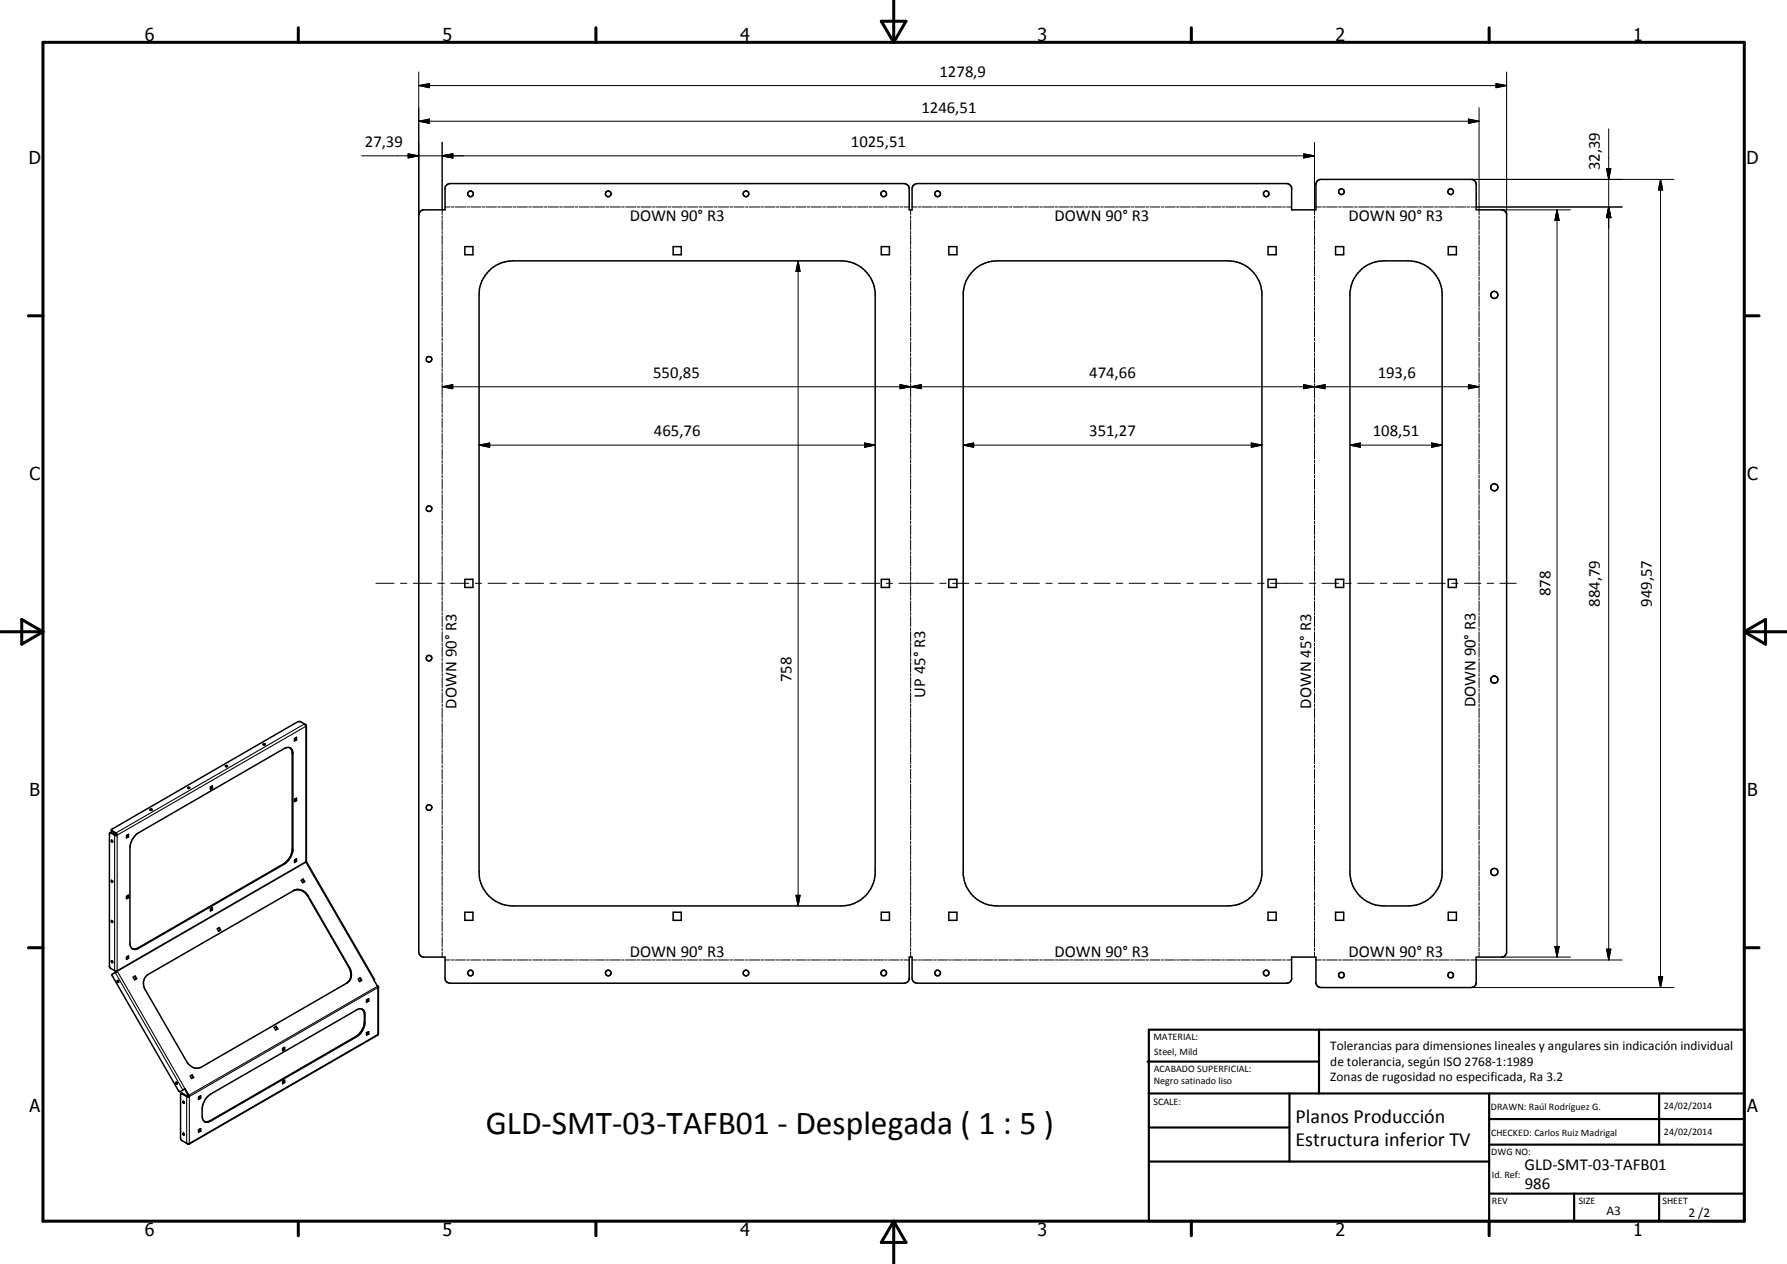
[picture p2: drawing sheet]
<svg xmlns="http://www.w3.org/2000/svg" width="420mm" height="297mm" viewBox="0 0 420 297" stroke-linecap="round" stroke-linejoin="round" font-family="sans-serif">
<g fill="none" stroke="#000" stroke-width=".35">
<path d="M104.9 43.6l.9-.5h106.8l.5 .2 .7 .8v5.2h.6v-4.9a1.21 1.21 0 0 1 1.3-1.3h86.8l.6 .2 .6 .8v5.2h5.7v-6.2l.3-.5 .6-.4h35.8a1.18 1.18 0 0 1 1 1.1v6h6.2l.5 .3 .4 .6v173.7a1.26 1.26 0 0 1-1.2 1h-5.9v6a1.14 1.14 0 0 1-1.2 1.2l-35.6-.1-.5-.2-.4-.7v-6.2h-5.7v5.2l-.4 .7-.8 .3h-86.8l-.8-.3-.4-.7-.1-5.2h-.6v5.2a1.28 1.28 0 0 1-1.2 1h-106.8l-.5-.2a1.05 1.05 0 0 1-.7-1v-5h-5.2l-.6-.4-.3-.8v-173.2l.1-.5 .8-.7h5.2v-4.9zM109.3 58h1.9v1.9h-1.9zM158.3 58h1.9v1.9h-1.9zM207.2 58h1.9v1.9h-1.9zM223.1 58h1.9v1.9h-1.9zM298.1 58h1.9v1.9h-1.9zM314 58h1.9v1.9h-1.9zM340.5 58h1.9v1.9h-1.9zM115 63.7a7.6 7.6 0 0 1 5.6-2.4h77.2a8.1 8.1 0 0 1 8 7.3v137a8.1 8.1 0 0 1-8 7.3h-77.2a7.9 7.9 0 0 1-8-8v-135.6a7.6 7.6 0 0 1 2.4-5.6zM229.3 63.2a7.9 7.9 0 0 1 5.2-1.9h54.2a8.1 8.1 0 0 1 8 7.3v137a8.1 8.1 0 0 1-8 7.3h-54.2a8 8 0 0 1-8-7.3v-137a8 8 0 0 1 2.8-5.4zM319.7 63.7a7.7 7.7 0 0 1 5.7-2.4h5.7a8 8 0 0 1 8 8v135.6a8 8 0 0 1-8 8h-5.7a8 8 0 0 1-8-7.3v-137a7.7 7.7 0 0 1 2.3-4.9zM109.3 136.1h1.9v1.9h-1.9z"/>
<path d="M207.2 136.1h1.9v1.9h-1.9zM223.1 136.1h1.9v1.9h-1.9zM298.1 136.1h1.9v1.9h-1.9zM314 136.1h1.9v1.9h-1.9zM340.5 136.1h1.9v1.9h-1.9zM61.9 175h.4M61.9 174.8h.3l.1 .2h-.3zM68.2 175.7l.3 .3 .2 .7v23.1a4.4 4.4 0 0 1-2 3.2l-34.2 19.8-1 .3-.4-.2M69.2 173.6l.5-.3v.6l-.5 .2zM69.5 173.4v.3M69.5 173.7l.2 .2M69.5 173.7l-.3 .2"/>
<path d="M71.6 170.1l-.9-.5h-.6l-43.8 25.3-.1 .4 1.1 .6 .1 .3M71.6 170.1l.4 .2-.1 .4zM72 170.5v31.8l-.1 .3h.2l15.9 27.6-.1 .1 .9 1.8 .2-.2M25.8 195.7l.3-.1 1 .6h.3M26.2 195.1l1.1 .6 .2 .6M26.3 197.5h-.1v.3h.3M26.3 197.5h.1M26.3 197.5l.2 .3M27.4 196.2l.1 .1M27.5 196.3h-.5l-1.1-.6-.2 .1v31.4l.3 .4 1 .5h.5v.2M29.7 196.3l.5-.2v.5l-.5 .3zM30 196.6h.2"/>
<path d="M30 196.6l-.3 .1M30 196.2v.4M32 196.1l34.8-20.2a1.24 1.24 0 0 1 1.3-.2 1.24 1.24 0 0 1 .8 1.1v23.1a4.7 4.7 0 0 1-2.1 3.2l-34.2 19.7a1.24 1.24 0 0 1-1.5 .2 1.24 1.24 0 0 1-.5-1.3v-22.5l.5-1.8zM35.3 190.4h.4M35.3 190.4v-.2l.2-.1 .2 .1v.2M44.1 185.1l.4-.1 .1 .2-.2 .1zM44.2 185.3h.3M49.5 185l.4-.3v.6l-.4 .2zM49.8 185.2l.1 .1M49.8 185.2l-.3 .1M49.8 184.8v.4M53 180.1h.4"/>
<path d="M53 180.1l.2-.2 .3 .2M53.5 180.1h-.1M69.2 187.8l.5-.2v.5l-.5 .3zM69.5 188l.2 .1M69.5 188l-.3 .2M69.5 187.6v.4M26.2 206.9v.3l.2 .1-.1-.4M26.2 216.3l.3 .3-.1 .2zM26.2 206.9h.1M26.3 206.9l.2 .3M26.3 216.4v.1M26.3 216.5l.2 .2"/>
<path d="M29.7 210.7l.5-.3v.5l-.5 .3zM30 210.4v.4M30 210.8l.2 .1M30 210.8l-.3 .2M49.5 213.5l.4-.3v.6l-.4 .3zM49.8 213.4v.3M49.8 213.7l.1 .1M49.8 213.7l-.3 .2M51.1 218.3l.5-.3 .3 .6-.5 .3zM51.5 218.1l.3 .5M68.9 209.3a2.6 2.6 0 0 1 3.5 1.4l9.7 16.7 .4 1.5-.3 1.5M69.2 202.1l.5-.3v.6l-.5 .3z"/>
<path d="M69.5 201.9v.4M69.5 202.3l.2 .1M69.5 202.3l-.3 .2M70.8 206.9l.5-.3 .4 .6-.5 .2zM71.2 206.6l.3 .6M109.3 214.4h1.9v1.9h-1.9zM158.3 214.4h1.9v1.9h-1.9zM207.2 214.4h1.9v1.9h-1.9zM223.1 214.4h1.9v1.9h-1.9zM298.1 214.4h1.9v1.9h-1.9zM314 214.4h1.9v1.9h-1.9zM340.5 214.4h1.9v1.9h-1.9z"/>
<path d="M26.3 225.8h-.1v.3h.3M26.3 225.8l.2 .3M27.1 228.5h.1M27.1 228.5l-.7 .5v.3l15.5 27 .5 .2 1-.6M27.4 228.1l.1 .2M27.5 228.3l-.4 .2M27.7 230.4l.2 .4M27.7 230.4l-.2 .1 .3 .3M27.9 230.8h-.1M29.7 224.9l.5-.2v.5l-.5 .3zM30 224.7v.4M30 225.1l.2 .1"/>
<path d="M30 225.1l-.3 .2M31.3 229.7l.5-.3 .4 .6-.5 .3zM31.7 229.4l.3 .6M34.5 229.2l34.5-19.9a2.5 2.5 0 0 1 3.5 1.3l9.7 16.8a2.6 2.6 0 0 1-.6 3.6l-34.3 19.8a2.57 2.57 0 0 1-3.4-1.3l-9.7-16.8a2.75 2.75 0 0 1 .3-3.5zM82 230.6l-.5 .5M84.2 230.1l.5-.3 .3 .6-.5 .3zM84.6 229.9l.3 .5M85.2 237.2l.4 .7 .1 2.2a4.2 4.2 0 0 1-2.1 3.5l-34.2 19.8-.9 .3-.5-.2M86.2 235l.5-.3v.5l-.5 .3zM86.5 234.8v.4M86.5 235.2h.2M86.5 235.2l-.3 .2"/>
<path d="M88.7 231.6l.3 .3v11.1l-.2 .3-44.4 25.6M41.3 254.4h.3v.4zM41.5 254.3l.2 .3M42.5 257l.4-.1 1.2 .7h.3M42.6 257l-.2 .1v10.5l.2 .4 1.3 .7M42.6 257l1.3 .7h.6M43.1 258.8l.2 .3M43.1 258.8l-.1 .1 .1 .3 .2-.1M43.4 255.9l1.1 1.8M43.4 255.9l1 1.7M44.4 257.6l.1 .1M44.4 257.6h.1"/>
<path d="M44.7 252.9l.5-.3 .3 .6-.5 .2zM45.1 252.6l.3 .6M46.7 257.8l.5-.3v.6l-.5 .3zM47 258l.2 .1M47 258l-.3 .2M47 257.6v.4M48.7 257.8l.9-.7 34.2-19.7a1.2 1.2 0 0 1 2 .8v2.3a4.5 4.5 0 0 1-2 3.2l-34.2 19.7a1.24 1.24 0 0 1-1.5 .2 1.24 1.24 0 0 1-.6-1.3v-1.7a4.7 4.7 0 0 1 1.2-2.8zM64.5 241.5l.4-.3 .4 .6-.5 .3zM64.8 241.3l.4 .6M66.5 246.4l.4-.3v.6l-.4 .2zM66.5 254.1l.4-.3v.6l-.4 .3zM66.7 246.6l.2 .1"/>
<path d="M66.7 246.6l-.2 .2M66.7 246.2v.4M66.7 253.9v.4M66.7 254.3l.2 .1M66.7 254.3l-.2 .2M66.7 254l-.2 .2M86.2 242.7v.5l.5-.2M86.2 242.7l.5-.3v.6M86.5 242.9l.2 .1M86.5 242.9l-.3 .2M86.5 242.5v.4M43.1 266.3l.2 .3"/>
<path d="M43.1 266.3l-.1 .2 .3 .2M43.1 266.3l.2 .4M43.3 266.7h.1M43.9 268.7h.6l-.1 .2M43.9 268.7l.5 .2M46.7 265.5l.5-.3v.6l-.5 .3zM46.7 265.6l.3-.3v.4M47 265.7l.2 .1M47 265.7l-.3 .2"/>
<circle cx="110.6" cy="45.6" r=".67"/>
<circle cx="143" cy="45.6" r=".67"/>
<circle cx="175.4" cy="45.6" r=".67"/>
<circle cx="207.8" cy="45.5" r=".66"/>
<circle cx="220.4" cy="45.6" r=".67"/>
<circle cx="297.7" cy="45.5" r=".66"/>
<circle cx="315.4" cy="45" r=".66"/>
<circle cx="341.1" cy="45" r=".66"/>
<circle cx="351.3" cy="69.3" r=".84"/>
<circle cx="100.9" cy="84.4" r=".66"/>
<circle cx="100.9" cy="119.5" r=".65"/>
<circle cx="351.3" cy="114.5" r=".84"/>
<circle cx="100.8" cy="154.7" r=".65"/>
<circle cx="351.3" cy="159.7" r=".85"/>
<circle cx="100.9" cy="189.8" r=".65"/>
<circle cx="351.3" cy="204.9" r=".86"/>
<circle cx="110.6" cy="228.6" r=".67"/>
<circle cx="143" cy="228.7" r=".67"/>
<circle cx="175.4" cy="228.7" r=".67"/>
<circle cx="207.8" cy="228.6" r=".67"/>
<circle cx="220.4" cy="228.6" r=".67"/>
<circle cx="297.7" cy="228.6" r=".67"/>
<circle cx="315.4" cy="229.2" r=".67"/>
<circle cx="341.1" cy="229.2" r=".66"/>
</g>
<g fill="none" stroke="#000" stroke-width=".24">
<path d="M98.5 16.9v33.6M351.7 19.6l2.5 .5-2.5 .5zM354.2 16.9v33.6M85 36.6h224.1M96 36.2l2.5 .4-2.5 .5zM98.5 20.1l2.5-.5v1zM98.5 28.5l2.5-.5v1zM98.5 20.1h255.7M98.5 28.5h249.3M104 36.6l2.5-.4v.9zM104 33.4v17.1M306.5 36.2l2.6 .4-2.6 .5z"/>
<path d="M309.1 33.4v17.1M345.3 28l2.5 .5-2.5 .5zM347.8 25.3v25.2M377.7 39.7h1l-.5 2.5zM378.2 30.3v195.3M104 50.8v.6M104 51.7v2.4M104 54.4v.6M104 55.3v2.4M104 58v.5M104 58.8v2.5M104.6 48.6h1.2"/>
<path d="M106.1 48.6h.7M107 48.6h2.5M109.8 48.6h.6M110.7 48.6h2.4M113.4 48.6h.6M114.3 48.6h2.4M117 48.6h.7M118 48.6h2.4M120.7 48.6h.6M121.6 48.6h2.4M124.3 48.6h.6M125.3 48.6h2.4"/>
<path d="M128 48.6h.6M128.9 48.6h2.4M131.6 48.6h.6M132.5 48.6h2.4M135.2 48.6h.6M136.2 48.6h2.4M138.9 48.6h.6M139.8 48.6h2.4M142.5 48.6h.7M143.5 48.6h2.4M146.2 48.6h.6M147.1 48.6h2.4"/>
<path d="M149.8 48.6h.6M150.7 48.6h2.4M153.4 48.6h.6M154.3 48.6h2.5M157.1 48.6h.6M158 48.6h2.4M160.7 48.6h.6M161.6 48.6h2.4M164.4 48.6h.6M165.3 48.6h2.4M168 48.6h.6M168.9 48.6h2.5"/>
<path d="M171.7 48.6h.5M172.5 48.6h2.5M175.3 48.6h.6M176.2 48.6h2.4M178.9 48.6h.6M179.8 48.6h2.4M182.5 48.6h.7M183.5 48.6h2.4M186.2 48.6h.6M187.1 48.6h2.4M189.8 48.6h.6M190.7 48.6h2.5"/>
<path d="M193.5 48.6h.6M194.4 48.6h2.4M197.1 48.6h.6M198 48.6h2.4M200.7 48.6h.6M201.6 48.6h2.5M204.4 48.6h.6M205.3 48.6h2.4M208 48.6h.6M208.9 48.6h2.5M211.7 48.6h.5M212.5 48.6h1.3"/>
<path d="M214.1 49.3v1.2M214.1 50.8v.6M214.1 51.7v2.4M214.1 54.4v.6M214.1 55.3v2.4M214.1 58v.5M214.1 58.8v2.5M214.4 48.6h1.2M215.9 48.6h.7M216.8 48.6h2.4M219.5 48.6h.6M220.4 48.6h2.4"/>
<path d="M223.1 48.6h.6M224 48.6h2.3M226.6 48.6h.6M227.5 48.6h2.4M230.2 48.6h.6M231.1 48.6h2.4M233.8 48.6h.6M234.7 48.6h2.4M237.4 48.6h.5M238.3 48.6h2.3M240.9 48.6h.6M241.8 48.6h2.4"/>
<path d="M244.5 48.6h.6M245.4 48.6h2.4M248.1 48.6h.6M249 48.6h2.4M251.7 48.6h.6M252.5 48.6h2.4M255.2 48.6h.6M256.1 48.6h2.4M258.8 48.6h.6M259.7 48.6h2.4M262.3 48.6h.7M263.2 48.6h2.4"/>
<path d="M265.9 48.6h.6M266.8 48.6h2.4M269.5 48.6h.6M270.4 48.6h2.3M273.1 48.6h.5M274 48.6h2.3M276.6 48.6h.6M277.5 48.6h2.4M280.2 48.6h.6M281.1 48.6h2.4M283.8 48.6h.6M284.7 48.6h2.4"/>
<path d="M287.3 48.6h.6M288.2 48.6h2.4M290.9 48.6h.6M291.8 48.6h2.4M294.5 48.6h.6M295.3 48.6h2.5M298.1 48.6h.6M298.9 48.6h2.4M301.6 48.6h.6M302.5 48.6h1.2M309.1 50.8v.6M309.1 51.7v2.4"/>
<path d="M309.1 54.4v.6M309.1 55.3v2.4M309.1 58v.5M309.1 58.8v2.5M309.4 48.6h1.2M311 48.6h.6M311.9 48.6h2.5M314.7 48.6h.7M315.7 48.6h2.5M318.5 48.6h.6M319.4 48.6h2.6M322.3 48.6h.6"/>
<path d="M323.2 48.6h2.5M326 48.6h.7M327 48.6h2.5M329.8 48.6h.6M330.7 48.6h2.6M333.6 48.6h.6M334.5 48.6h2.5M337.3 48.6h.7M338.3 48.6h2.5M341.1 48.6h.6M342 48.6h2.6M344.9 48.6h.6"/>
<path d="M345.9 48.6h35.5M345.9 42.2h47.7M347.8 50.8v.6M347.8 51.7v2.4M347.8 54.4v.6M347.8 55.3v2.4M347.8 58v.5M347.8 58.8v2.5M353 49.3h16.3M366.1 49.3l.5 2.5h-1zM366.1 49.3v175.6M378.2 48.6l.5 2.5h-1z"/>
<path d="M390.4 42.2l.5 2.5h-1zM390.4 42.2v189.9M104 61.6v.5M104 62.4v2.4M104 65.2v.5M104 66v2.4M104 68.7v.6M104 69.6v2.4M104 72.3v.6M104 73.2v2.4M104 75.9v.6M104 76.8v2.4"/>
<path d="M104 79.5v.6M187.7 61.3l.4 2.5h-1zM187.7 61.3v151.6M214.1 61.6v.5M214.1 62.4v2.4M214.1 65.2v.5M214.1 66v2.4M214.1 68.7v.6M214.1 69.6v2.4M214.1 72.3v.6M214.1 73.2v2.4M214.1 75.9v.6"/>
<path d="M214.1 76.8v2.4M214.1 79.5v.6M309.1 61.6v.5M309.1 62.4v2.4M309.1 65.2v.5M309.1 66v2.4M309.1 68.7v.6M309.1 69.6v2.4M309.1 72.3v.6M309.1 73.2v2.4M309.1 75.9v.6M309.1 76.8v2.4"/>
<path d="M309.1 79.5v.6M347.8 61.6v.5M347.8 62.4v2.4M347.8 65.2v.5M347.8 66v2.4M347.8 68.7v.6M347.8 69.6v2.4M347.8 72.3v.6M347.8 73.2v2.4M347.8 75.9v.6M347.8 76.8v2.4M347.8 79.5v.6"/>
<path d="M104 90.9l2.5-.5v1zM104 80.4v2.4M104 83.1v.6M104 83.9v2.5M104 86.7v.5M104 87.5v2.4M104 90.2v.6M104 91.1v2.4M104 93.8v.6M104 94.7v2.4M104 97.4v.6M104 98.3v2.4"/>
<path d="M104 90.9h243.8M211.6 90.4l2.5 .5-2.5 .5zM214.1 90.9l2.5-.5v1zM214.1 80.4v2.4M214.1 83.1v.6M214.1 83.9v2.5M214.1 86.7v.5M214.1 87.5v2.4M214.1 90.2v.6M214.1 91.1v2.4M214.1 93.8v.6M214.1 94.7v2.4"/>
<path d="M214.1 97.4v.6M214.1 98.3v2.4M306.5 90.4l2.6 .5-2.6 .5zM309.1 90.9l2.5-.5v1zM309.1 80.4v2.4M309.1 83.1v.6M309.1 83.9v2.5M309.1 86.7v.5M309.1 87.5v2.4M309.1 90.2v.6M309.1 91.1v2.4M309.1 93.8v.6"/>
<path d="M309.1 94.7v2.4M309.1 97.4v.6M309.1 98.3v2.4M345.3 90.4l2.5 .5-2.5 .5zM347.8 80.4v2.4M347.8 83.1v.6M347.8 83.9v2.5M347.8 86.7v.5M347.8 87.5v2.4M347.8 90.2v.6M347.8 91.1v2.4M347.8 93.8v.6"/>
<path d="M347.8 94.7v2.4M347.8 97.4v.6M347.8 98.3v2.4M104 101v.6M104 101.9v2.4M104 104.6v.6M104 105.5v2.3M104 108.1v.7M104 109v2.4M104 111.7v.6M104 112.6v2.4M104 115.3v.6"/>
<path d="M104 116.2v2.4M104 118.9v.6M104 119.8v2.4M112.6 104.6l2.5-.5v1zM112.6 104.6h93.2M203.3 104.1l2.5 .5-2.5 .5zM214.1 101v.6M214.1 101.9v2.4M214.1 104.6v.6M214.1 105.5v2.3M214.1 108.1v.7M214.1 109v2.4"/>
<path d="M214.1 111.7v.6M214.1 112.6v2.4M214.1 115.3v.6M214.1 116.2v2.4M214.1 118.9v.6M214.1 119.8v2.4M226.5 104.6l2.4-.5v1zM226.5 104.6h70.2M294.2 104.1l2.5 .5-2.5 .5zM309.1 101v.6M309.1 101.9v2.4M309.1 104.6v.6"/>
<path d="M309.1 105.5v2.3M309.1 108.1v.7M309.1 109v2.4M309.1 111.7v.6M309.1 112.6v2.4M309.1 115.3v.6M309.1 116.2v2.4M309.1 118.9v.6M309.1 119.8v2.4M317.4 104.6l2.5-.5v1zM317.4 104.6h21.7M336.6 104.1l2.5 .5-2.5 .5z"/>
<path d="M347.8 101v.6M347.8 101.9v2.4M347.8 104.6v.6M347.8 105.5v2.3M347.8 108.1v.7M347.8 109v2.4M347.8 111.7v.6M347.8 112.6v2.4M347.8 115.3v.6M347.8 116.2v2.4M347.8 118.9v.6M347.8 119.8v2.4"/>
<path d="M88.4 137.1h4.3M94.2 137.1h1.5M97.2 137.1h4.3M102.9 137.1h1.6M104 122.5v.6M104 123.4v2.4M104 126v.7M104 127v2.3M104 129.7v.5M104 130.6v2.3M104 133.2v.6M104 134.1v2.4"/>
<path d="M104 136.8v.6M104 137.7v2.4M105.9 137.1h4.4M111.7 137.1h1.5M114.8 137.1h4.2M120.5 137.1h1.5M123.5 137.1h4.3M129.3 137.1h1.5M132.3 137.1h4.3M138.1 137.1h1.5M141.1 137.1h4.3M146.9 137.1h1.5"/>
<path d="M149.9 137.1h4.3M155.6 137.1h1.6M158.7 137.1h4.3M164.5 137.1h1.4M167.5 137.1h4.2M173.3 137.1h1.4M176.2 137.1h4.3M182 137.1h1.5M185 137.1h4.3M190.8 137.1h1.5M193.8 137.1h4.3M199.6 137.1h1.5"/>
<path d="M202.6 137.1h4.3M208.4 137.1h1.5M211.4 137.1h8.1M214.1 122.5v.6M214.1 123.4v2.4M214.1 126v.7M214.1 127v2.3M214.1 129.7v.5M214.1 130.6v2.3M214.1 133.2v.6M214.1 134.1v2.4M214.1 136.8v.6"/>
<path d="M214.1 137.7v2.4M221 137.1h1.5M224 137.1h3.8M229.3 137.1h1.5M232.3 137.1h3.7M237.6 137.1h1.5M240.6 137.1h3.8M245.9 137.1h1.5M248.9 137.1h3.8M254.2 137.1h1.5M257.2 137.1h3.8M262.5 137.1h1.5"/>
<path d="M265.5 137.1h3.8M270.8 137.1h1.5M273.8 137.1h3.8M279.1 137.1h1.5M282.1 137.1h3.8M287.4 137.1h1.5M290.4 137.1h3.8M295.7 137.1h1.5M298.7 137.1h7.7M307.9 137.1h1.5M309.1 122.5v.6M309.1 123.4v2.4"/>
<path d="M309.1 126v.7M309.1 127v2.3M309.1 129.7v.5M309.1 130.6v2.3M309.1 133.2v.6M309.1 134.1v2.4M309.1 136.8v.6M309.1 137.7v2.4M310.8 137.1h3.9M316.2 137.1h1.5M319.2 137.1h3.9M324.6 137.1h1.5"/>
<path d="M327.6 137.1h3.8M332.9 137.1h1.6M335.9 137.1h3.9M341.3 137.1h1.5M344.3 137.1h3.9M347.8 122.5v.6M347.8 123.4v2.4M347.8 126v.7M347.8 127v2.3M347.8 129.7v.5M347.8 130.6v2.3M347.8 133.2v.6"/>
<path d="M347.8 134.1v2.4M347.8 136.8v.6M347.8 137.7v2.4M349.7 137.1h1.5M352.7 137.1h3.8M104 140.4v.6M104 141.3v2.4M104 144v.6M104 144.9v2.3M104 147.6v.5M104 148.5v2.3M104 151.1v.7"/>
<path d="M104 152v2.4M104 154.7v.6M104 155.6v2.4M104 158.3v.6M104 159.2v2.4M214.1 140.4v.6M214.1 141.3v2.4M214.1 144v.6M214.1 144.9v2.3M214.1 147.6v.5M214.1 148.5v2.3M214.1 151.1v.7"/>
<path d="M214.1 152v2.4M214.1 154.7v.6M214.1 155.6v2.4M214.1 158.3v.6M214.1 159.2v2.4M309.1 140.4v.6M309.1 141.3v2.4M309.1 144v.6M309.1 144.9v2.3M309.1 147.6v.5M309.1 148.5v2.3M309.1 151.1v.7"/>
<path d="M309.1 152v2.4M309.1 154.7v.6M309.1 155.6v2.4M309.1 158.3v.6M309.1 159.2v2.4M347.8 140.4v.6M347.8 141.3v2.4M347.8 144v.6M347.8 144.9v2.3M347.8 147.6v.5M347.8 148.5v2.3M347.8 151.1v.7"/>
<path d="M347.8 152v2.4M347.8 154.7v.6M347.8 155.6v2.4M347.8 158.3v.6M347.8 159.2v2.4M104 161.9v.6M104 162.8v2.4M104 165.5v.6M104 166.4v2.4M104 169.1v.6M104 170v2.3M104 172.6v.6"/>
<path d="M104 173.5v2.4M104 176.2v.6M104 177.1v2.4M104 179.8v.6M214.1 161.9v.6M214.1 162.8v2.4M214.1 165.5v.6M214.1 166.4v2.4M214.1 169.1v.6M214.1 170v2.3M214.1 172.6v.6M214.1 173.5v2.4"/>
<path d="M214.1 176.2v.6M214.1 177.1v2.4M214.1 179.8v.6M309.1 161.9v.6M309.1 162.8v2.4M309.1 165.5v.6M309.1 166.4v2.4M309.1 169.1v.6M309.1 170v2.3M309.1 172.6v.6M309.1 173.5v2.4M309.1 176.2v.6"/>
<path d="M309.1 177.1v2.4M309.1 179.8v.6M347.8 161.9v.6M347.8 162.8v2.4M347.8 165.5v.6M347.8 166.4v2.4M347.8 169.1v.6M347.8 170v2.3M347.8 172.6v.6M347.8 173.5v2.4M347.8 176.2v.6M347.8 177.1v2.4"/>
<path d="M347.8 179.8v.6M104 180.7v2.4M104 183.4v.6M104 184.3v2.4M104 187v.6M104 187.9v2.3M104 190.5v.7M104 191.4v2.4M104 194.1v.6M104 195v2.4M104 197.7v.6M104 198.6v2.4"/>
<path d="M214.1 180.7v2.4M214.1 183.4v.6M214.1 184.3v2.4M214.1 187v.6M214.1 187.9v2.3M214.1 190.5v.7M214.1 191.4v2.4M214.1 194.1v.6M214.1 195v2.4M214.1 197.7v.6M214.1 198.6v2.4M309.1 180.7v2.4"/>
<path d="M309.1 183.4v.6M309.1 184.3v2.4M309.1 187v.6M309.1 187.9v2.3M309.1 190.5v.7M309.1 191.4v2.4M309.1 194.1v.6M309.1 195v2.4M309.1 197.7v.6M309.1 198.6v2.4M347.8 180.7v2.4M347.8 183.4v.6"/>
<path d="M347.8 184.3v2.4M347.8 187v.6M347.8 187.9v2.3M347.8 190.5v.7M347.8 191.4v2.4M347.8 194.1v.6M347.8 195v2.4M347.8 197.7v.6M347.8 198.6v2.4M104 201.3v.6M104 202.2v2.4M104 204.9v.6"/>
<path d="M104 205.8v2.4M104 208.4v.7M104 209.4v2.4M104 212.1v.5M104 213v2.3M104 215.6v.6M104 216.5v2.4M104 219.2v.6M187.1 210.4h1l-.4 2.5zM214.1 201.3v.6M214.1 202.2v2.4M214.1 204.9v.6"/>
<path d="M214.1 205.8v2.4M214.1 208.4v.7M214.1 209.4v2.4M214.1 212.1v.5M214.1 213v2.3M214.1 215.6v.6M214.1 216.5v2.4M214.1 219.2v.6M309.1 201.3v.6M309.1 202.2v2.4M309.1 204.9v.6M309.1 205.8v2.4"/>
<path d="M309.1 208.4v.7M309.1 209.4v2.4M309.1 212.1v.5M309.1 213v2.3M309.1 215.6v.6M309.1 216.5v2.4M309.1 219.2v.6M347.8 201.3v.6M347.8 202.2v2.4M347.8 204.9v.6M347.8 205.8v2.4M347.8 208.4v.7"/>
<path d="M347.8 209.4v2.4M347.8 212.1v.5M347.8 213v2.3M347.8 215.6v.6M347.8 216.5v2.4M347.8 219.2v.6M104 220.1v2.4M104 222.8v.6M104 223.7v1.2M104.6 225.6h1.2M106.1 225.6h.7M107 225.6h2.5"/>
<path d="M109.8 225.6h.6M110.7 225.6h2.4M113.4 225.6h.6M114.3 225.6h2.4M117 225.6h.7M118 225.6h2.4M120.7 225.6h.6M121.6 225.6h2.4M124.3 225.6h.6M125.3 225.6h2.4M128 225.6h.6M128.9 225.6h2.4"/>
<path d="M131.6 225.6h.6M132.5 225.6h2.4M135.2 225.6h.6M136.2 225.6h2.4M138.9 225.6h.6M139.8 225.6h2.4M142.5 225.6h.7M143.5 225.6h2.4M146.2 225.6h.6M147.1 225.6h2.4M149.8 225.6h.6M150.7 225.6h2.4"/>
<path d="M153.4 225.6h.6M154.3 225.6h2.5M157.1 225.6h.6M158 225.6h2.4M160.7 225.6h.6M161.6 225.6h2.4M164.4 225.6h.6M165.3 225.6h2.4M168 225.6h.6M168.9 225.6h2.5M171.7 225.6h.5M172.5 225.6h2.5"/>
<path d="M175.3 225.6h.6M176.2 225.6h2.4M178.9 225.6h.6M179.8 225.6h2.4M182.5 225.6h.7M183.5 225.6h2.4M186.2 225.6h.6M187.1 225.6h2.4M189.8 225.6h.6M190.7 225.6h2.5M193.5 225.6h.6M194.4 225.6h2.4"/>
<path d="M197.1 225.6h.6M198 225.6h2.4M200.7 225.6h.6M201.6 225.6h2.5M204.4 225.6h.6M205.3 225.6h2.4M208 225.6h.6M208.9 225.6h2.5M211.7 225.6h.5M212.5 225.6h1.3M214.1 220.1v2.4M214.1 222.8v.6"/>
<path d="M214.1 223.7v1.2M214.4 225.6h1.2M215.9 225.6h.7M216.8 225.6h2.4M219.5 225.6h.6M220.4 225.6h2.4M223.1 225.6h.6M224 225.6h2.3M226.6 225.6h.6M227.5 225.6h2.4M230.2 225.6h.6M231.1 225.6h2.4"/>
<path d="M233.8 225.6h.6M234.7 225.6h2.4M237.4 225.6h.5M238.3 225.6h2.3M240.9 225.6h.6M241.8 225.6h2.4M244.5 225.6h.6M245.4 225.6h2.4M248.1 225.6h.6M249 225.6h2.4M251.7 225.6h.6M252.5 225.6h2.4"/>
<path d="M255.2 225.6h.6M256.1 225.6h2.4M258.8 225.6h.6M259.7 225.6h2.4M262.3 225.6h.7M263.2 225.6h2.4M265.9 225.6h.6M266.8 225.6h2.4M269.5 225.6h.6M270.4 225.6h2.3M273.1 225.6h.5M274 225.6h2.3"/>
<path d="M276.6 225.6h.6M277.5 225.6h2.4M280.2 225.6h.6M281.1 225.6h2.4M283.8 225.6h.6M284.7 225.6h2.4M287.3 225.6h.6M288.2 225.6h2.4M290.9 225.6h.6M291.8 225.6h2.4M294.5 225.6h.6M295.3 225.6h2.5"/>
<path d="M298.1 225.6h.6M298.9 225.6h2.4M301.6 225.6h.6M302.5 225.6h1.2M309.1 220.1v2.4M309.1 222.8v.6M309.1 223.7v1.2M309.4 225.6h1.2M311 225.6h.6M311.9 225.6h2.5M314.7 225.6h.7M315.7 225.6h2.5"/>
<path d="M318.5 225.6h.6M319.4 225.6h2.6M322.3 225.6h.6M323.2 225.6h2.5M326 225.6h.7M327 225.6h2.5M329.8 225.6h.6M330.7 225.6h2.6M333.6 225.6h.6M334.5 225.6h2.5M337.3 225.6h.7M338.3 225.6h2.5"/>
<path d="M341.1 225.6h.6M342 225.6h2.6M344.9 225.6h.6M345.9 225.6h35.5M345.9 232.1h47.7M347.8 220.1v2.4M347.8 222.8v.6M347.8 223.7v1.2M353 224.9h16.3M365.6 222.4h1l-.5 2.5zM377.7 223.1h1l-.5 2.5zM389.9 229.5h1l-.5 2.6z"/>
</g>
<g fill="none" stroke="#000" stroke-width=".25">
<path d="M68.7 177l.2 .1M71.6 170.1l-44.3 25.6M71.9 170.3h-.1M26.2 195.7h-.2M26.3 195.2v.2M27.1 196.2l-.1 .1v31.8M27.5 196.3l44.4-25.6v31.8l-44.4 25.6zM68.7 199.5l.2 .1M66.7 203l.1 .1M72.5 210.6l-.1 .1M27.1 228.5l15.9 27.7M32.5 222.8h.1"/>
<path d="M82.2 227.4h-.1M85.7 238.4l.1 .1M87.9 230.3l-16-27.7-44.3 25.7 15.9 27.6M88.8 231.7l-44.4 25.7M42.9 256.9l-.2 .1M44.1 257.6l-.2 .1v11M44.5 257.7l44.3-25.6v11l-44.3 25.6zM83.6 243.6l.2 .1M85.7 240.1l.1 .1M49.4 263.4h.2"/>
</g>
<circle cx="72.1" cy="202.6" r=".18" fill="#000"/>
<g fill="none" stroke="#000" stroke-width=".71">
<path d="M10.1 9.9h400v277.1h-400zM70.1 6.5v3.4M140.1 6.5v3.4M207.2 5h5.8l-2.9 4.9zM210.1 0v9.9M280.1 6.5v3.4M350.1 6.5v3.4M6.7 74.2h3.4M410.1 74.2h3.5M.1 148.5h10M5.1 145.6l5 2.9-5 2.9zM410.1 148.5h10"/>
<path d="M410.1 148.5l5-2.9v5.8zM6.7 222.7h3.4M410.1 222.7h3.5M70.1 287v3.4M140.1 287v3.4M210.1 287v10M210.1 287l2.9 5h-5.8zM280.1 287v3.4M350.1 287v3.4"/>
</g>
<g fill="none" stroke="#000" stroke-width=".51">
<path d="M269.8 249.5h40.3M270.1 242h140v45h-140zM270.1 257h140M303.2 257v16M310.1 242v15M350.1 257v30M390.1 257v12M270.1 265h33.1M270.1 273h80M350.1 269h60M350.1 263h60M350.1 280.5h60"/>
<path d="M370.1 280.5v6.5M390.1 280.5v6.5"/>
</g>
<g fill="#000">
<path d="M98.5 20.1l2.5-.5v1zM96 36.2l2.5 .4-2.5 .5zM98.5 28.5l2.5-.5v1zM104 36.6l2.5-.4v.9zM306.5 36.2l2.6 .4-2.6 .5zM345.3 28l2.5 .5-2.5 .5zM351.7 19.6l2.5 .5-2.5 .5zM377.7 39.7h1l-.5 2.5zM366.1 49.3l.5 2.5h-1zM378.2 48.6l.5 2.5h-1zM390.4 42.2l.5 2.5h-1zM187.7 61.3l.4 2.5h-1z"/>
<path d="M104 90.9l2.5-.5v1zM211.6 90.4l2.5 .5-2.5 .5zM214.1 90.9l2.5-.5v1zM306.5 90.4l2.6 .5-2.6 .5zM309.1 90.9l2.5-.5v1zM345.3 90.4l2.5 .5-2.5 .5zM112.6 104.6l2.5-.5v1zM203.3 104.1l2.5 .5-2.5 .5zM226.5 104.6l2.4-.5v1zM294.2 104.1l2.5 .5-2.5 .5zM317.4 104.6l2.5-.5v1zM336.6 104.1l2.5 .5-2.5 .5z"/>
<path d="M187.1 210.4h1l-.4 2.5zM365.6 222.4h1l-.5 2.5zM377.7 223.1h1l-.5 2.5zM389.9 229.5h1l-.5 2.6z"/>
</g>
<text font-size="7.9" x="114.2" y="266.5">GLD-SMT-03-TAFB01 - Desplegada ( 1 : 5 )</text>
<g font-size="4.7">
<text x="304.6" y="263.9">Planos Producción</text>
<text x="304.6" y="269.3">Estructura inferior TV</text>
</g>
<g font-size="4.2">
<text x="34" y="9.6">6</text>
<text x="104" y="9.6">5</text>
<text x="174" y="9.6">4</text>
<text x="244" y="9.6">3</text>
<text x="314" y="9.6">2</text>
<text x="384" y="9.6">1</text>
<text x="6.8" y="38.7">D</text>
<text x="410.6" y="38.7">D</text>
<text x="7" y="112.9">C</text>
<text x="410.8" y="112.9">C</text>
<text x="7" y="187.1">B</text>
<text x="410.8" y="187.1">B</text>
<text x="7" y="261.4">A</text>
<text x="410.8" y="261.4">A</text>
<text x="34" y="290.4">6</text>
<text x="104" y="290.4">5</text>
<text x="174" y="290.4">4</text>
<text x="244" y="290.4">3</text>
<text x="314" y="290.4">2</text>
<text x="384" y="290.4">1</text>
</g>
<g font-size="3.9">
<text x="220.9" y="18.1">1278,9</text>
<text x="216.7" y="26.5">1246,51</text>
<text x="85.8" y="34.6">27,39</text>
<text x="200.1" y="34.6">1025,51</text>
<text x="376.2" y="40" transform="rotate(-90 376.2 40)">32,39</text>
<text x="148.1" y="52">DOWN 90° R3</text>
<text x="247.9" y="52">DOWN 90° R3</text>
<text x="317.1" y="52">DOWN 90° R3</text>
<text x="153.6" y="88.8">550,85</text>
<text x="256.1" y="88.8">474,66</text>
<text x="323.9" y="88.8">193,6</text>
<text x="153.7" y="102.6">465,76</text>
<text x="256.1" y="102.6">351,27</text>
<text x="322.8" y="102.6">108,51</text>
<text x="364.5" y="140.1" transform="rotate(-90 364.5 140.1)">878</text>
<text x="376.2" y="142.6" transform="rotate(-90 376.2 142.6)">884,79</text>
<text x="388.4" y="142.6" transform="rotate(-90 388.4 142.6)">949,57</text>
<text x="186.1" y="160.3" transform="rotate(-90 186.1 160.3)">758</text>
<text x="107.3" y="166.5" transform="rotate(-90 107.3 166.5)">DOWN 90° R3</text>
<text x="217.5" y="163.9" transform="rotate(-90 217.5 163.9)">UP 45° R3</text>
<text x="308.3" y="166.5" transform="rotate(-90 308.3 166.5)">DOWN 45° R3</text>
<text x="347" y="166.2" transform="rotate(-90 347 166.2)">DOWN 90° R3</text>
<text x="148.1" y="224.8">DOWN 90° R3</text>
<text x="247.9" y="224.8">DOWN 90° R3</text>
<text x="317.1" y="224.8">DOWN 90° R3</text>
<text x="358.5" y="275">GLD-SMT-03-TAFB01</text>
<text x="358.5" y="279.4">986</text>
</g>
<g font-size="3.1">
<text x="312.7" y="246.8">Tolerancias para dimensiones lineales y angulares sin indicación individual</text>
<text x="312.7" y="250.4">de tolerancia, según ISO 2768-1:1989</text>
<text x="312.7" y="254">Zonas de rugosidad no especificada, Ra 3.2</text>
<text x="377.7" y="285.6">A3</text>
<text x="397" y="285.9">2 /2</text>
</g>
<g font-size="2.4">
<text x="271.2" y="244.4">MATERIAL:</text>
<text x="271.3" y="252">ACABADO SUPERFICIAL:</text>
<text x="271.4" y="247.9">Steel, Mild</text>
<text x="271.3" y="254.6">Negro satinado liso</text>
<text x="271.2" y="259.7">SCALE:</text>
<text x="350.6" y="260.8">DRAWN: Raúl Rodríguez G.</text>
<text x="391.2" y="260.6">24/02/2014</text>
<text x="350.6" y="266.9">CHECKED: Carlos Ruiz Madrigal</text>
<text x="391.2" y="266.7">24/02/2014</text>
<text x="350.6" y="271.4">DWG NO:</text>
<text x="350.8" y="276.9">Id. Ref:</text>
<text x="350.8" y="282.8">REV</text>
<text x="371.2" y="282.9">SIZE</text>
<text x="390.9" y="282.9">SHEET</text>
</g>
</svg>
